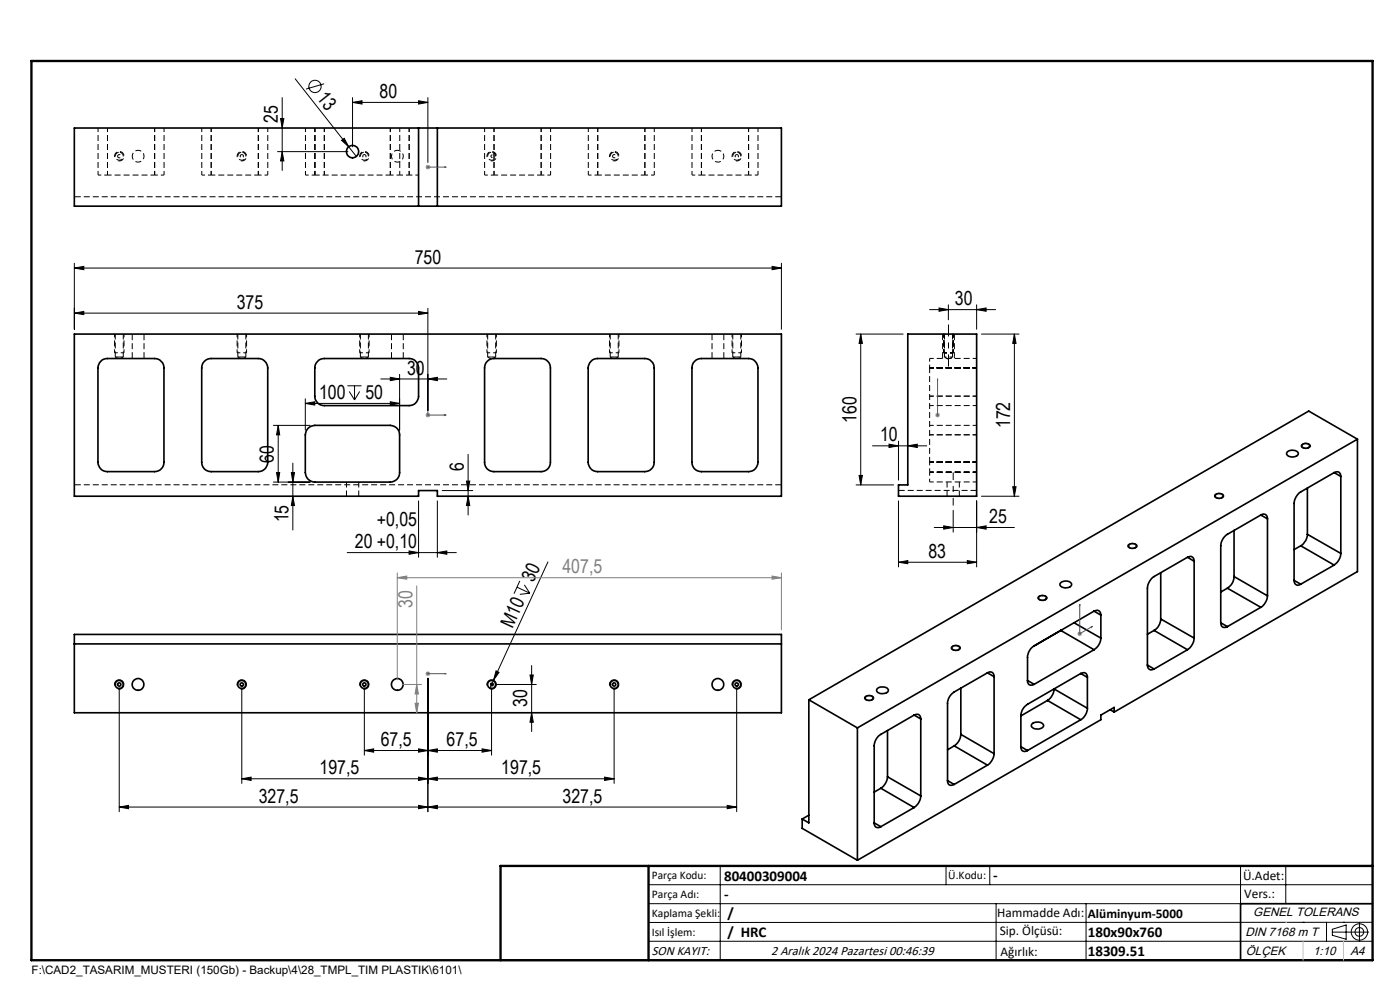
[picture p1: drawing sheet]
<svg xmlns="http://www.w3.org/2000/svg" width="297mm" height="210mm" viewBox="0 0 297 210" stroke-linecap="round" stroke-linejoin="round" font-family="sans-serif">
<g fill="none" stroke="#000" stroke-width=".21" stroke-dasharray="1.3 .6" stroke-dashoffset=".4" stroke-linecap="butt">
<path d="M20.8 37.1v-10M22.8 37.1v-10M22.8 37.1h10M32.8 37.1v-10M34.8 37.1v-10M42.8 37.1v-10M44.8 37.1v-10M44.8 37.1h10M54.8 37.1v-10M56.8 37.1v-10M64.8 37.1v-10M66.8 37.1v-10"/>
<path d="M68.8 37.1v-10M82.8 37.1v-10M84.8 37.1v-10M86.8 37.1v-10M102.8 37.1v-10M104.8 37.1v-10M104.8 37.1h10M114.8 37.1v-10M116.8 37.1v-10M124.8 37.1v-10M126.8 37.1v-10M126.8 37.1h10"/>
<path d="M136.8 37.1v-10M138.8 37.1v-10M146.8 37.1v-10M148.8 37.1v-10M148.8 37.1h10M158.8 37.1v-10M160.8 37.1v-10M24.5 75.7h.8M25.3 75.7h.9M50.5 75.7h.8M51.3 75.7h.9M76.5 75.7h.8"/>
<path d="M77.3 75.7h.9M103.5 75.7h.8M103.5 75.7l.6 .4M104.3 75.7h.9M129.5 75.7h.8M130.3 75.7h.9M155.5 75.7h.8M156.3 75.7h.9M197.2 76h10M197.2 78h10M197.2 98h10M197.2 90.2h10"/>
<path d="M197.2 92.2h10M197.2 84h10M197.2 86h10M197.2 100h10M197.2 102.2h10M197.2 100.2h10"/>
</g>
<g fill="none" stroke="#000" stroke-width=".21" stroke-dasharray="1.3 .6" stroke-dashoffset="-.1" stroke-linecap="butt">
<path d="M25 34.1a1 1 0 0 0 1.3-.9 1 1 0 0 0-1.1-1.1 1 1 0 0 0-.9 1.3M25.3 32.3a.85 .85 0 0 1 .8 1.2 .85 .85 0 0 1-1.4 .2 .85 .85 0 0 1 .4-1.4h.2M51 34.1a1 1 0 0 0 1.3-.9 1 1 0 0 0-1.1-1.1 1 1 0 0 0-.9 1.3M51.3 32.3a.85 .85 0 0 1 .8 1.2 .85 .85 0 0 1-1.4 .2 .85 .85 0 0 1 .4-1.4h.2M77 34.1a1 1 0 0 0 1.3-.9 1 1 0 0 0-1.1-1.1 1 1 0 0 0-.9 1.3M77.3 32.3a.85 .85 0 0 1 .8 1.2 .85 .85 0 0 1-1.4 .2 .85 .85 0 0 1 .4-1.4h.2M104 34.1a1 1 0 0 0 1.3-.9 1 1 0 0 0-1.1-1.1 1 1 0 0 0-.9 1.3M104.3 32.3a.85 .85 0 0 1 .8 1.2 .85 .85 0 0 1-1.4 .2 .85 .85 0 0 1 .4-1.4h.2M130 34.1a1 1 0 0 0 1.3-.9 1 1 0 0 0-1.1-1.1 1 1 0 0 0-.9 1.3M130.3 32.3a.85 .85 0 0 1 .8 1.2 .85 .85 0 0 1-1.4 .2 .85 .85 0 0 1 .4-1.4h.2M156 34.1a1 1 0 0 0 1.3-.9 1 1 0 0 0-1.1-1.1 1 1 0 0 0-.9 1.3M156.3 32.3a.85 .85 0 0 1 .8 1.2 .85 .85 0 0 1-1.4 .2 .85 .85 0 0 1 .4-1.4h.2"/>
<path d="M15.8 41.7h150M28.1 70.8v5.2M30.6 76v-5.2M83.1 70.8v5.2M85.6 76v-5.2M151.1 70.8v5.2M153.6 76v-5.2M200 70.8v5.2M202.5 76v-5.2M15.8 102.8h150"/>
</g>
<g fill="none" stroke="#000" stroke-width=".21" stroke-dasharray="1.3 .6" stroke-dashoffset=".1" stroke-linecap="butt">
<path d="M24.5 70.8v4.9M26.2 75.7v-4.9M50.5 70.8v4.9M52.2 75.7v-4.9M76.5 70.8v4.9M78.2 75.7v-4.9M103.5 70.8v4.9M105.2 75.7v-4.9M129.5 70.8v4.9M131.2 75.7v-4.9M155.5 70.8v4.9M157.2 75.7v-4.9"/>
<path d="M200.4 70.8v4.9M202.1 75.7v-4.9M73.5 102.2v3M76.1 105.2v-3M200.9 102.2v3M203.5 105.2v-3"/>
</g>
<g fill="none" stroke="#000" stroke-width=".21" stroke-dasharray="1.3 .6" stroke-linecap="butt">
<path d="M24.5 75.7l.5 .3M25.7 76l.5-.3M50.5 75.7l.5 .3M51.7 76l.5-.3M76.5 75.7l.5 .3M77.7 76l.5-.3M104.6 76l.6-.3M129.5 75.7l.5 .3M130.7 76l.5-.3M155.5 75.7l.5 .3M156.7 76l.5-.3M200.4 75.7l.5 .3"/>
<path d="M200.9 76l.1 .1M201.5 76.1l.1-.1M201.6 76l.5-.3M197.2 100v.2M207.2 104h-16.6"/>
</g>
<g fill="none" stroke="#000" stroke-width=".35">
<path d="M15.8 27.2h150v16.5h-150zM88.8 27.2v16.5M92.8 27.2v16.5M15.8 70.9h150v34.4h-73v-1.2h-4v1.2h-73zM21.4 76.7a1.78 1.78 0 0 1 1.4-.6h10a2.05 2.05 0 0 1 2 2v20a1.99 1.99 0 0 1-2 1.9h-10a1.99 1.99 0 0 1-2-1.9v-20l.2-.8zM43.4 76.7a1.92 1.92 0 0 1 1.4-.6h10a2.05 2.05 0 0 1 2 2v20a1.99 1.99 0 0 1-2 1.9h-10a1.93 1.93 0 0 1-2-1.9v-20l.1-.8zM67.4 76.7a1.78 1.78 0 0 1 1.4-.6h18a2.05 2.05 0 0 1 2 2v6a1.99 1.99 0 0 1-2 1.9h-18a1.99 1.99 0 0 1-2-1.9v-6a1.78 1.78 0 0 1 .6-1.4zM103.4 76.7a1.92 1.92 0 0 1 1.4-.6h10a1.99 1.99 0 0 1 2 2v20a1.93 1.93 0 0 1-2 1.9h-10a1.93 1.93 0 0 1-2-1.9v-20l.1-.8zM125.4 76.7a1.78 1.78 0 0 1 1.4-.6h10a2.05 2.05 0 0 1 2 2v20a1.99 1.99 0 0 1-2 1.9h-10a1.99 1.99 0 0 1-2-1.9v-20l.2-.8zM147.4 76.7a1.92 1.92 0 0 1 1.4-.6h10a2.05 2.05 0 0 1 2 2v20a1.99 1.99 0 0 1-2 1.9h-10a1.93 1.93 0 0 1-2-1.9v-20l.1-.8zM192.6 70.9h14.6v34.4h-16.6v-2.4h2zM65.4 90.8l.6-.4 .8-.2h16a1.99 1.99 0 0 1 2 2v8.1a1.99 1.99 0 0 1-2 2h-16a2.05 2.05 0 0 1-2-2v-8.1l.1-.7z"/>
<path d="M273.1 95.8a1.69 1.69 0 0 1 2.3 .3 1.16 1.16 0 0 1-1.7 .8l-.5-.2-.3-.4zM276.3 94.3a.97 .97 0 0 1 1.5 .4 1.03 1.03 0 0 1-1.6-.1zM288 93.2l-106.1 61.2M288 93.2l-10.4-6-106 61.2M288 93.2v28l-51.6 29.9M239.6 115.5a.98 .98 0 0 1 1.5 .4 1.03 1.03 0 0 1-1.7-.1zM251.9 118.2a.88 .88 0 0 1 1-.1 .88 .88 0 0 1 .4 1M251.9 118.2l-7.1 4.1a3.2 3.2 0 0 0-1.4 2.5v16.3M251.9 118.2l1.4 .9M253.3 119.1v16.3M257.8 105a.98 .98 0 0 1 1.7 .3 1.02 1.02 0 0 1-1.7-.1zM261.8 112.5v9.8"/>
<path d="M267.5 109.2a.86 .86 0 0 1 1-.1 .86 .86 0 0 1 .4 1M267.5 109.2l-7.1 4.1a3.1 3.1 0 0 0-1.4 2.5v16.3M267.5 109.2l1.4 .9M268.9 110.1v16.3M275.9 115.8l-1.4 .8M275.9 115.8l7.1 4.1M277.4 113.3a2.97 2.97 0 0 1-1.5 2.5M277.4 103.5v9.8M277.4 113.3l7 4.1M283 100.3a.86 .86 0 0 1 1-.1 .86 .86 0 0 1 .4 .9M283 100.3l-7.1 4a3.2 3.2 0 0 0-1.4 2.5v16.3M283 119.9l-7.1 4"/>
<path d="M283 100.3l1.4 .8M284.4 117.4a3.2 3.2 0 0 1-1.4 2.5M284.4 101.1v16.3M15.8 134.6h150v16.6h-150zM15.8 136.6h150M202.1 137.2a1.12 1.12 0 0 1 1.5 .2 .95 .95 0 0 1-.8 .5 .95 .95 0 0 1-.9-.5zM219.4 137a2.97 2.97 0 0 0-1.4 2.4v4.9M220.5 126.5a1.12 1.12 0 0 1 1.5 .3 .95 .95 0 0 1-.8 .5 .95 .95 0 0 1-.9-.5zM224.9 123.7a1.46 1.46 0 0 1 2.4 .3 1.52 1.52 0 0 1-2.4 .1zM225.1 133.7l7 4.1M227.9 132.1l5.6 3.3M232.1 129.6a.9 .9 0 0 1 1 0 .9 .9 0 0 1 .4 .9"/>
<path d="M232.1 137.8l-12.7 7.4M232.1 129.6l-12.8 7.4M232.1 129.6l1.4 .9M233.5 135.4a3.1 3.1 0 0 1-1.4 2.4M233.5 130.5v4.9M244.8 133.7l-1.4 .8M244.8 133.7l7.1 4.1M246.2 131.3a2.97 2.97 0 0 1-1.4 2.4M246.2 121.5v9.8M246.2 131.3l7.1 4.1M251.9 137.8l-7.1 4.1M253.3 135.4a3.2 3.2 0 0 1-1.4 2.4"/>
<path d="M259 132.1a.86 .86 0 0 0 .4 .9 .86 .86 0 0 0 1-.1M259 132.1l1.4 .8M260.4 124.8l-1.4 .8M260.4 124.8l7.1 4M261.8 122.3a2.97 2.97 0 0 1-1.4 2.5M261.8 122.3l7.1 4.1M267.5 128.8l-7.1 4.1M268.9 126.4a3.2 3.2 0 0 1-1.4 2.4M274.5 123.1a.86 .86 0 0 0 .4 .9 .86 .86 0 0 0 1-.1M274.5 123.1l1.4 .8M171.6 148.4l10.3 6M171.6 148.4v26.1l-1.4-.8"/>
<path d="M181.9 154.4v28.1M183.7 147.8a1.07 1.07 0 0 1 1.5 .2 .94 .94 0 0 1-.8 .6 .94 .94 0 0 1-.9-.5zM186.1 146a1.73 1.73 0 0 1 2.4 .3 1.11 1.11 0 0 1-1.5 .8l-.9-.4-.2-.3zM188.3 155v9.8M193.9 151.7a.86 .86 0 0 1 1-.1 .86 .86 0 0 1 .4 .9M193.9 151.7l-7 4.1a2.97 2.97 0 0 0-1.4 2.4v16.3M193.9 151.7l1.4 .8M195.3 152.5v16.3M202.4 158.2l-1.4 .9M202.4 158.2l7.1 4.1M203.8 155.8a3.1 3.1 0 0 1-1.4 2.4M203.8 146v9.8"/>
<path d="M203.8 155.8l7.1 4.1M209.5 142.7a.86 .86 0 0 1 1-.1 .86 .86 0 0 1 .4 .9M209.5 142.7l-7.1 4.1a2.97 2.97 0 0 0-1.4 2.5v16.3M209.5 142.7l1.4 .8M210.9 159.9a3.2 3.2 0 0 1-1.4 2.4M210.9 143.5v16.4M216.6 158.4a.85 .85 0 0 0 .4 .9 .85 .85 0 0 0 1-.1M216.6 151.9v6.5M216.6 158.4l1.4 .8M218 144.3a.85 .85 0 0 0 .4 1 .85 .85 0 0 0 1-.1M218 144.3l1.4 .9M219 153.5a1.68 1.68 0 0 1 2.4 .4 1.53 1.53 0 0 1-2.6 .1z"/>
<path d="M222.2 148.6l-5.6 3.3M222.2 148.6l7.1 4.1M223.6 146.1h.1M223.6 146.1a3.2 3.2 0 0 1-1.4 2.5M223.6 146.1l7.1 4.1M229.3 142.9l-11.3 6.5a2.97 2.97 0 0 0-1.4 2.5M229.3 142.9a.87 .87 0 0 1 1-.1 .87 .87 0 0 1 .4 .9M229.3 152.7l-11.3 6.5M229.3 142.9l1.4 .8M230.7 150.2a2.97 2.97 0 0 1-1.4 2.5M230.7 143.7v6.5M235.5 150.6l.9 .5"/>
<path d="M236.4 151.1v-1l-2.9 1.6v1l-51.6 29.8M243.4 141.1a.88 .88 0 0 0 .4 .9 .88 .88 0 0 0 1-.1M243.4 141.1l1.4 .8M170.2 173.7v2l11.7 6.8M171.6 172.9l-1.4 .8M185.5 174.5a.85 .85 0 0 0 .4 1 .85 .85 0 0 0 1-.1M185.5 174.5l1.4 .9M186.9 167.2l-1.4 .8M186.9 167.2l7 4.1M188.3 164.8a3.2 3.2 0 0 1-1.4 2.4M188.3 164.8l7 4M193.9 171.3l-7 4.1"/>
<path d="M195.3 168.8a3.2 3.2 0 0 1-1.4 2.5M201 165.6a.85 .85 0 0 0 .4 .9 .85 .85 0 0 0 1-.1M201 165.6l1.4 .8M209.5 162.3l-7.1 4.1M291.2 191.7h-28v12M106.2 203.7h185"/>
<circle cx="74.8" cy="32.2" r="1.31"/>
<circle cx="25.3" cy="145.2" r=".35"/>
<circle cx="25.3" cy="145.2" r=".85"/>
<circle cx="29.3" cy="145.2" r="1.24"/>
<circle cx="51.3" cy="145.2" r=".85"/>
<circle cx="51.3" cy="145.2" r=".35"/>
<circle cx="77.3" cy="145.2" r=".85"/>
<circle cx="77.3" cy="145.2" r=".35"/>
<circle cx="84.3" cy="145.2" r="1.24"/>
<circle cx="104.3" cy="145.2" r=".85"/>
<circle cx="104.4" cy="145.2" r=".26"/>
<circle cx="130.3" cy="145.2" r=".35"/>
<circle cx="130.3" cy="145.2" r=".85"/>
<circle cx="152.3" cy="145.2" r="1.24"/>
<circle cx="156.3" cy="145.2" r=".85"/>
<circle cx="156.3" cy="145.2" r=".35"/>
</g>
<g fill="none" stroke="#000" stroke-width=".21" stroke-dasharray="1.3 .6" stroke-dashoffset=".6" stroke-linecap="butt">
<path d="M20.8 37.1h2M32.8 37.1h2M42.8 37.1h2M54.8 37.1h2M64.8 37.1h2M82.8 37.1h2M84.8 37.1h2M86.8 37.1h2M102.8 37.1h2M114.8 37.1h2M124.8 37.1h2M136.8 37.1h2"/>
<path d="M146.8 37.1h2M158.8 37.1h2M24.3 74.8h2M50.3 74.8h2M76.3 74.8h2M103.3 74.8h2M129.3 74.8h2M155.3 74.8h2M197.2 76v2M200.2 74.8h2M201.2 76.1h-.2h.5h-.3M197.2 98v2"/>
<path d="M197.2 100.2v2"/>
</g>
<path d="M197.2 78v20" fill="none" stroke="#000" stroke-width=".21" stroke-dasharray="1.3 .6" stroke-dashoffset=".2" stroke-linecap="butt"/>
<path d="M200.4 75.7h1.7" fill="none" stroke="#000" stroke-width=".21" stroke-dasharray="1.3 .6" stroke-dashoffset=".9" stroke-linecap="butt"/>
<path d="M66.8 37.1h16" fill="none" stroke="#000" stroke-width=".21" stroke-dasharray="1.3 .6" stroke-dashoffset=".3" stroke-linecap="butt"/>
<path d="M104.1 33.2a.25 .25 0 0 0 .4 .1 .25 .25 0 0 0 0-.4 .25 .25 0 0 0-.4 .2v.1" fill="none" stroke="#000" stroke-width=".21" stroke-dasharray="1.3 .6" stroke-dashoffset=".8" stroke-linecap="butt"/>
<g fill="none" stroke="#000" stroke-width=".21" stroke-dasharray="1.3 .6" stroke-dashoffset=".5" stroke-linecap="butt">
<path d="M25 33.1a.35 .35 0 0 0 .4 .4 .35 .35 0 0 0 .2-.6 .35 .35 0 0 0-.6 .1v.1M28.1 33.1a1.25 1.25 0 0 1 1.7-1.1 1.25 1.25 0 0 1 .3 2.1 1.25 1.25 0 0 1-2-.7v-.3M51.3 32.8a.35 .35 0 0 0-.3 .5 .35 .35 0 0 0 .6 .1 .35 .35 0 0 0-.2-.6h-.1M77.3 32.8a.35 .35 0 0 0-.3 .5 .35 .35 0 0 0 .6 .1 .35 .35 0 0 0-.2-.6h-.1M84.3 31.9a1.25 1.25 0 0 1 1.1 1.8 1.25 1.25 0 0 1-2.1 .2 1.25 1.25 0 0 1 .7-2h.3M130 33.1a.35 .35 0 0 0 .4 .4 .35 .35 0 0 0 .2-.6 .35 .35 0 0 0-.6 .1v.1M152.3 31.9a1.25 1.25 0 0 1 1.1 1.8 1.25 1.25 0 0 1-2.1 .2 1.25 1.25 0 0 1 .7-2h.3M156.3 32.8a.35 .35 0 0 0-.3 .5 .35 .35 0 0 0 .6 .1 .35 .35 0 0 0-.2-.6h-.1M24.3 70.8v4M26.3 70.8v4M50.3 70.8v4M52.3 70.8v4"/>
<path d="M76.3 70.8v4M78.3 70.8v4M103.3 70.8v4M105.3 70.8v4M129.3 70.8v4M131.3 70.8v4M155.3 70.8v4M157.3 70.8v4M200.2 70.8v4M202.2 70.8v4"/>
</g>
<g fill="none" stroke="#000" stroke-width=".21">
<path d="M62.6 16.7l11.4 14.4M68.8 17.8l-3.9 1.1M58.9 32.2h14.9M59.5 25.1h.7l-.3 2.1zM59.9 32.2l.3 1.9h-.7zM59.9 20.7v15.5M72.5 29.8l.5-.5 1 1.8zM74 31.1l1.6 2.1M74.8 21.7l2-.3v.7zM74.8 20.7v10.4M74.8 21.7h16M88.8 21.4l2 .3-2 .4z"/>
<path d="M90.8 20.7v13.8M15.8 56.9l2-.4v.7zM15.8 55.8v14M15.8 56.9h150M163.8 56.5l2 .4-2 .3zM165.8 55.8v14M15.8 66.4l2-.3v.6zM15.8 66.4h75M84.8 79.4v11.9M88.8 66.1l2 .3-2 .3zM90.8 65.4v21.7M181.6 70.9h10"/>
<path d="M182.6 70.9l.4 1.9h-.8zM182.6 70.9v32M197.2 65.7h14M199.2 65.3l2 .4-2 .3zM201.2 64.7v3.1M207.2 65.7l2-.4v.7zM207.2 64.7v5.1M208.2 70.9h8M215.2 70.9l.3 1.9h-.7zM215.2 70.9v34.4M58 90.2h7.8M59 90.2l.3 2h-.6z"/>
<path d="M59 90.2v12.1M62.1 98.2v14.2M64.8 85.6l2-.4v.7zM64.8 84.6v6.7M64.8 85.6h20M73.7 81.8h3M74.1 83l1.1 1.8M75.2 81.8v3M76.3 83l-1.1 1.8M80.8 80.4h14M82.8 80l2 .4-2 .3zM82.8 85.2l2 .4-2 .3z"/>
<path d="M90.8 80.4l2-.4v.7zM99.3 96.4v12.8M185.1 94.6h11.5M188.6 94.2l2 .4-2 .3zM190.6 93.6v8.2M192.6 94.6l2-.4v.7zM276.1 94.3a1.19 1.19 0 0 1 1.9 .3 1.16 1.16 0 0 1-2-.1zM58 102.3h7.8M58.7 100.3h.6l-.3 2zM61.8 100.3h.7l-.4 2zM62.1 105.3l.4 1.9h-.7zM73.7 117.2h23.1"/>
<path d="M86.8 116.9l2 .3-2 .4zM88.8 106.2v12M92.8 117.2l2-.3v.7zM92.8 106.2v12M93.8 104.1h6.5M99 102.1h.7l-.4 2zM99.3 105.3l.4 1.9h-.7zM116.2 119.2l-11.5 25.1M181.6 102.9h8M182.2 100.9h.8l-.4 2zM190.6 119.3l2-.4v.7zM190.6 106.2v14.1"/>
<path d="M190.6 119.3h16.6M198.2 111.9h17M200.2 111.5l2 .4-2 .3zM202.2 108.3v4.6M205.2 118.9l2 .4-2 .3zM207.2 111.9l2-.4v.7zM207.2 106.2v14.1M208.2 105.3h8M214.8 103.2h.7l-.3 2.1zM239.3 115.6a1.29 1.29 0 0 1 1.9 .2 1.11 1.11 0 0 1-1.9 0zM257.7 104.9a1.2 1.2 0 0 1 1.9 .3 1.11 1.11 0 0 1-2 0zM109.7 124.6l2.7 1.2"/>
<path d="M110.3 123.2l-1.3 2.7M111.2 124.1l1.2 1.7M112.4 125.8l-2.1 .3M201.8 137.3a1.16 1.16 0 0 1 2 .2 1.16 1.16 0 0 1-2-.1zM220.3 126.5a1.11 1.11 0 0 1 1.8 .5 1.17 1.17 0 0 1-1.9-.2zM24.3 145.4a1 1 0 0 1 .9-1.2 1 1 0 0 1 1.1 1.1 1 1 0 0 1-1.3 .8M25.3 146.2v26M50.3 145.4a1 1 0 0 1 .9-1.2 1 1 0 0 1 1.1 1.1 1 1 0 0 1-1.3 .8M51.3 146.2v20M76.3 145.4a1 1 0 0 1 .9-1.2 1 1 0 0 1 1.1 1.1 1 1 0 0 1-1.3 .8M77.3 159.2l2-.4v.8zM77.3 146.2v14"/>
<path d="M77.3 159.2h27M88.8 158.8l2 .4-2 .4zM90.8 159.2l2-.4v.8zM90.8 143.9v28.3M102.3 158.8l2 .4-2 .4zM103.3 145.4a.99 .99 0 0 1 .9-1.2 .99 .99 0 0 1 1.1 1.1 .99 .99 0 0 1-1.3 .8M104.3 146.2v14M104.7 144.3l-.8 1.8M105.2 142.3l.7 .3-1.2 1.7zM105.3 145.2h8.5M112.4 143.2h.7l-.3 2zM112.8 151.2l.3 2h-.7z"/>
<path d="M112.8 141.2v14M129.3 145.4a.99 .99 0 0 1 .9-1.2 .99 .99 0 0 1 1.1 1.1 .99 .99 0 0 1-1.3 .8M130.3 146.2v20M155.3 145.4a.99 .99 0 0 1 .9-1.2 .99 .99 0 0 1 1.1 1.1 .99 .99 0 0 1-1.3 .8M156.3 146.2v26M183.4 147.8a1.2 1.2 0 0 1 2 .3 1.14 1.14 0 0 1-2-.1zM25.3 171.2l2-.4v.7zM25.3 171.2h131M51.3 165.2l2-.4v.8zM51.3 165.2h79M88.8 164.8l2 .4-2 .4zM88.8 170.8l2 .4-2 .3z"/>
<path d="M90.8 165.2l2-.4v.8zM90.8 171.2l2-.4v.7zM128.3 164.8l2 .4-2 .4zM154.3 170.8l2 .4-2 .3zM137.6 187.7h153.6M137.6 191.7h153.6M137.6 199.7h153.6M152.8 183.7v20M200.7 183.7v4M210 183.7v4M211.3 191.7v12M230.4 191.7v12"/>
<path d="M263.2 183.7v20M272.8 183.7v8M276.4 195.6h.1M281.4 195.6v4.1M282.6 197.7h7.8M282.6 197.1l3-.9v3l-3-.8zM285 195.6h.1M288.4 195.8v3.8M291.2 195.6l-153.6 .1"/>
<circle cx="66.8" cy="18.3" r="1.31"/>
<circle cx="288.4" cy="197.7" r="1.74"/>
<circle cx="288.4" cy="197.7" r=".93"/>
</g>
<g fill="none" stroke="#00f" stroke-width=".21">
<path d="M90.7 35.4h.2zM90.8 35.4h.1M90.8 35.4h3.9M94.7 35.4h-.4h.4M90.8 80.4l.1 .3h-.2zM90.8 80.4v7.6h3.9M94.3 87.9l.4 .1-.4 .2zM198.9 87.9v.3zM198.9 80.4v.3v-.3M198.9 88h.1M198.9 80.4v7.6M229.1 128.2v.2l-.1 .1z"/>
<path d="M229.1 128.2v6.2l2.7-1.6M231.5 132.9l.3-.1-.3 .3zM90.7 142.9h.2zM90.8 142.9h.1M90.8 142.9h3.9M94.7 142.9h-.4h.4"/>
</g>
<g fill="none" stroke="#808080" stroke-width=".21">
<path d="M90.3 35.4h1M90.4 35.1l.7 .7M90.8 35v.9M91.1 35.1l-.7 .7M90.3 88h1M90.4 87.7l.7 .7M90.8 87.6v.9M91.1 87.7l-.7 .7M198.4 88h1M198.5 87.7l.7 .7M198.9 87.6v.9M199.2 87.7l-.7 .7"/>
<path d="M84.3 122.5l2-.3v.7zM84.3 121.5v22.7M84.3 122.5h81.5M88.4 124.3v26.9M163.8 122.2l2 .3-2 .4zM165.8 121.5v12.1M228.6 134.4h1M228.7 134.1l.7 .7M229.1 133.9v1M229.4 134.1l-.7 .7M85.3 145.2h4.1M88.1 149.2h.7l-.4 2z"/>
<path d="M88.4 145.2l.4 2h-.7zM90.3 142.9h1M90.4 142.5l.7 .8M90.8 142.4v1M91.1 142.5l-.7 .8"/>
</g>
<path d="M201.2 77.7v-8.9" fill="none" stroke="#000" stroke-width=".21" stroke-dasharray="15.2 1.3 1.3 1.3" stroke-dashoffset="12.7" stroke-linecap="butt"/>
<path d="M202.2 107.2v-7" fill="none" stroke="#000" stroke-width=".21" stroke-dasharray="15.2 1.3 1.3 1.3" stroke-dashoffset="13.6" stroke-linecap="butt"/>
<path d="M6.7 12.9h284.5v190.8h-284.5zM137.6 183.7v20M291.2 183.7h-185v20" fill="none" stroke="#000" stroke-width=".5"/>
<path d="M272.8 195.6h.1M276.4 199.7v4M285 199.7v4" fill="none" stroke="#c0c0c0" stroke-width=".21"/>
<g fill="#00f">
<path d="M94.3 87.9l.4 .1-.4 .2zM90.8 80.4l.1 .3h-.2z"/>
<path d="M231.5 132.9l.3-.1-.3 .3zM229.1 128.2v.2l-.1 .1z"/>
<path d="M198.9 87.9v.3zM198.9 80.4v.3zM94.3 35.4h.4zM90.7 35.4h.2z"/>
<path d="M94.3 142.9h.4zM90.7 142.9h.2z"/>
</g>
<g fill="#000">
<path d="M72.5 29.8l.5-.5 1 1.8zM105.2 142.3l.7 .3-1.2 1.7z"/>
<path d="M59.9 32.2l.3 1.9h-.7zM59.5 25.1h.7l-.3 2.1z"/>
<path d="M59 90.2l.3 2h-.6zM58.7 100.3h.6l-.3 2zM61.8 100.3h.7l-.4 2zM62.1 105.3l.4 1.9h-.7zM99 102.1h.7l-.4 2zM99.3 105.3l.4 1.9h-.7zM215.2 70.9l.3 1.9h-.7zM214.8 103.2h.7l-.3 2.1zM182.6 70.9l.4 1.9h-.8zM182.2 100.9h.8l-.4 2zM112.4 143.2h.7l-.3 2zM112.8 151.2l.3 2h-.7z"/>
<path d="M64.8 85.6l2-.4v.7zM82.8 85.2l2 .4-2 .3zM199.2 65.3l2 .4-2 .3zM207.2 65.7l2-.4v.7z"/>
<path d="M90.8 80.4l2-.4v.7zM82.8 80l2 .4-2 .3zM92.8 117.2l2-.3v.7zM86.8 116.9l2 .3-2 .4zM88.8 66.1l2 .3-2 .3zM15.8 66.4l2-.3v.6zM163.8 56.5l2 .4-2 .3zM15.8 56.9l2-.4v.7zM205.2 118.9l2 .4-2 .3zM190.6 119.3l2-.4v.7zM192.6 94.6l2-.4v.7zM188.6 94.2l2 .4-2 .3zM207.2 111.9l2-.4v.7zM200.2 111.5l2 .4-2 .3zM88.8 158.8l2 .4-2 .4zM77.3 159.2l2-.4v.8zM88.8 164.8l2 .4-2 .4zM51.3 165.2l2-.4v.8zM88.8 170.8l2 .4-2 .3zM25.3 171.2l2-.4v.7zM88.8 21.4l2 .3-2 .4zM74.8 21.7l2-.3v.7z"/>
<path d="M90.8 159.2l2-.4v.8zM102.3 158.8l2 .4-2 .4zM90.8 165.2l2-.4v.8zM128.3 164.8l2 .4-2 .4zM90.8 171.2l2-.4v.7zM154.3 170.8l2 .4-2 .3z"/>
</g>
<g fill="#808080">
<path d="M163.8 122.2l2 .3-2 .4zM84.3 122.5l2-.3v.7z"/>
<path d="M88.4 145.2l.4 2h-.7zM88.1 149.2h.7l-.4 2z"/>
</g>
<g font-size="4.1">
<text x="67.1" y="20.9" transform="rotate(52 67.1 20.9)">13</text>
<text x="80.5" y="20.8">80</text>
<text x="59" y="26" transform="rotate(-90 59 26)">25</text>
<text x="88" y="55.9">750</text>
<text x="50.2" y="65.5">375</text>
<text x="202.6" y="64.7">30</text>
<text x="86.3" y="79.5">30</text>
<text x="67.7" y="84.6">100</text>
<text x="77.5" y="84.6">50</text>
<text x="181.7" y="89.6" transform="rotate(-90 181.7 89.6)">160</text>
<text x="186.7" y="93.6">10</text>
<text x="214.3" y="90.8" transform="rotate(-90 214.3 90.8)">172</text>
<text x="58.1" y="98.2" transform="rotate(-90 58.1 98.2)">60</text>
<text x="98.4" y="99.8" transform="rotate(-90 98.4 99.8)">6</text>
<text x="61.2" y="110.8" transform="rotate(-90 61.2 110.8)">15</text>
<text x="79.9" y="111.7">+0,05</text>
<text x="209.9" y="110.9">25</text>
<text x="75.3" y="116.3">20 +0,10</text>
<text x="196.9" y="118.3">83</text>
<text x="113.2" y="123.6" transform="rotate(-65 113.2 123.6)">30</text>
<text x="108.7" y="133.4" transform="rotate(-65 108.7 133.4)">M10</text>
<text x="111.9" y="150" transform="rotate(-90 111.9 150)">30</text>
<text x="80.8" y="158.2">67,5</text>
<text x="94.7" y="158.2">67,5</text>
<text x="67.8" y="164.2">197,5</text>
<text x="106.3" y="164.2">197,5</text>
<text x="54.9" y="170.2">327,5</text>
<text x="119.3" y="170.2">327,5</text>
</g>
<g font-size="4.1" fill="#808080">
<text x="119.3" y="121.6">407,5</text>
<text x="87.5" y="129" transform="rotate(-90 87.5 129)">30</text>
</g>
<g font-size="3.2">
<text x="153.6" y="190.8">-</text>
<text x="153.6" y="186.8">80400309004</text>
<text x="210.7" y="186.6">-</text>
<text x="154.3" y="194.8">/</text>
<text x="154.3" y="198.8">/ HRC</text>
<text x="230.8" y="198.7">180x90x760</text>
<text x="230.8" y="202.8">18309.51</text>
</g>
<g font-size="2.8">
<text x="263.7" y="186.7">Ü.Adet:</text>
<text x="263.9" y="190.5">Vers.:</text>
<text x="211.5" y="194.5">Hammadde Adı:</text>
<text x="230.8" y="194.7">Alüminyum-5000</text>
<text x="138.3" y="202.6">SON KAYIT:</text>
<text x="163.6" y="202.6">2 Aralık 2024 Pazartesi 00:46:39</text>
<text x="212.1" y="198.4">Sip. Ölçüsü:</text>
<text x="212.2" y="202.7">Ağırlık:</text>
</g>
<g font-size="2.6">
<text x="265.9" y="194.4">GENEL TOLERANS</text>
<text x="264.2" y="198.5">DIN 7168 m T</text>
<text x="264.3" y="202.6">ÖLÇEK</text>
<text x="278.5" y="202.6">1:10</text>
<text x="286.5" y="202.6">A4</text>
</g>
<g font-size="2.5">
<text x="138.3" y="186.4">Parça Kodu:</text>
<text x="138.3" y="190.5">Parça Adı:</text>
<text x="201.2" y="186.5">Ü.Kodu:</text>
<text x="138.3" y="194.5">Kaplama Şekli:</text>
<text x="138.3" y="198.6">Isıl İşlem:</text>
<text x="6.7" y="206.7">F:\CAD2_TASARIM_MUSTERI (150Gb) - Backup\4\28_TMPL_TIM PLASTIK\6101\</text>
</g>
</svg>
